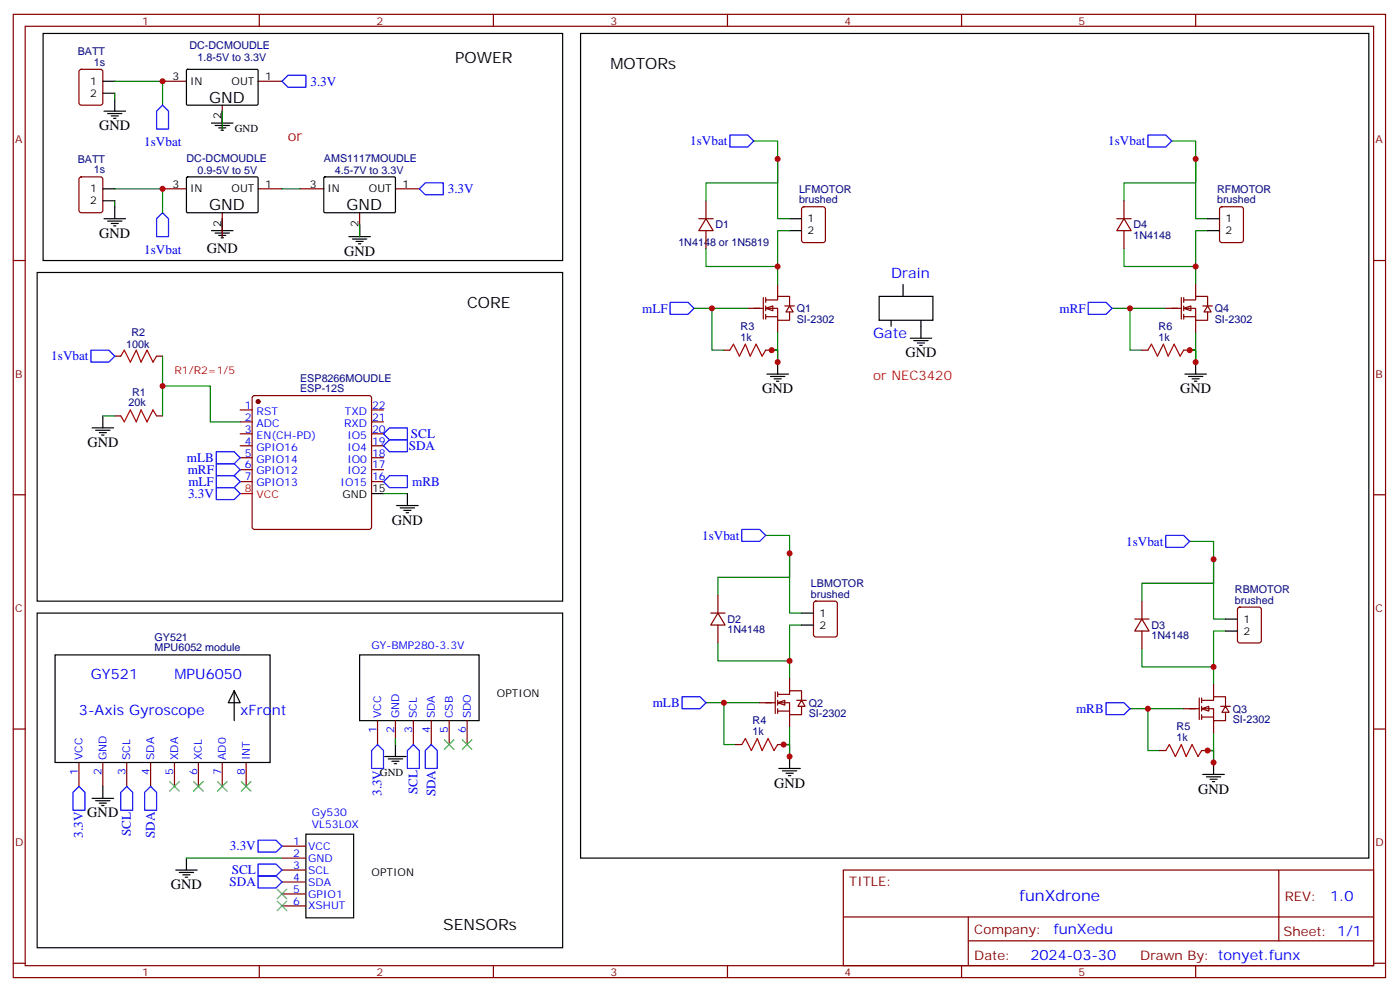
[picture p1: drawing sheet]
<svg xmlns="http://www.w3.org/2000/svg" width="414mm" height="293mm" viewBox="0 0 414 293" stroke-linecap="round" stroke-linejoin="round" font-family="sans-serif">
<g fill="none" stroke="#870000" stroke-width=".35">
<path d="M3.9 4.2h405.4v284.4h-405.4zM7.4 7.8h398.3v277.2h-398.3zM76.6 4.2v3.6M145.7 4.2v3.6M214.9 4.2v3.6M284 4.2v3.6M353.2 4.2v3.6M48 24h7.1M65.7 31v7.1M76.2 24h7.1M3.9 76.9h3.5M405.7 76.9h3.6"/>
<path d="M33.9 105.1h1.8M46.2 105.1h1.8M74.7 117l.5-.2h33.8l.5 .2 .2 .5v38.1l-.2 .5-.5 .2h-33.8l-.5-.3-.2-.4v-38.1zM33.9 122.8h1.8M46.2 122.8h1.8M70.9 121h3.6M70.9 124.5h3.6M70.9 128.1h3.6M70.9 131.6h3.6M70.9 135.1h3.6M70.9 138.6h3.6M109.7 121h3.6"/>
<path d="M109.7 124.5h3.6M109.7 128.1h3.6M109.7 131.6h3.6M109.7 135.1h3.6M109.7 138.6h3.6M3.9 146h3.5M70.9 142.2h3.6M109.7 142.2h3.6M405.7 146h3.6M3.9 215.2h3.5M405.7 215.2h3.6M23.3 225.1v7"/>
<path d="M30.4 225.1v7M37.4 225.1v7M44.5 225.1v7M51.5 225.1v7M58.6 225.1v7M65.7 225.1v7M72.7 225.1v7M249.1 256.8h156.6v28.2h-156.6zM377.7 256.8v20.9M249.1 270.7h156.5M286 277.7h119.6M286 270.7v14.1"/>
<path d="M3.9 284.3h3.5M76.6 285v3.6M145.7 285v3.6M214.9 285v3.6M284 285v3.6M353.2 285v3.6M405.7 284.3h3.6"/>
</g>
<circle cx="76.2" cy="118.5" r=".53" fill="#870000" stroke="#870000" stroke-width=".35"/>
<path d="M70.9 145.7h3.6" fill="none" stroke="#f00" stroke-width=".35"/>
<g fill="none" stroke="#000" stroke-width=".35">
<path d="M55.1 20.6l.3-.1h20.7l.1 .3v10.1l-.3 .1h-20.7l-.1-.3zM62.5 36.3h6.3M63.5 37h4.3M64.6 37.7h2.1M65.3 38.5h.7M65.7 32.8v3.5M27.2 126.3h6.3M28.3 127h4.2M29.3 127.7h2.1M30 128.4h.7M30.4 122.8v3.5M109.7 145.7h3.6"/>
<path d="M117.2 149.2h6.3M118.2 149.9h4.2M119.3 150.6h2.1M120 151.3h.7M120.3 145.7v3.5M16.3 193.3h63.5v31.8h-63.5zM69.2 203.9l1.7 3.5h-3.5zM69.2 203.9v8.8M27.2 235.7h6.3M28.3 236.4h4.2M29.3 237.1h2.1M30 237.8h.7"/>
<path d="M30.4 232.1v3.6"/>
</g>
<path d="M65.7 32.8v5.3M48 113.9h14.1v10.6h8.8M48 105.1v17.7M30.4 122.8h3.5M113.3 145.7h7" fill="none" stroke="#008700" stroke-width=".35"/>
<path d="M35.7 105.1l1-1.7 1.8 3.5 1.8-3.5 1.4 3.5 1.7-3.5 1.8 3.5 1-1.8M35.7 122.8l1 1.7 1.8-3.5 1.8 3.5 1.4-3.5 1.7 3.5 1.8-3.5 1 1.8" fill="none" stroke="#a10000" stroke-width=".35"/>
<path d="M83.3 24l1.8-1.8h5.2v3.6h-5.2zM26.8 103.4h5.3l1.8 1.7-1.8 1.8h-5.3zM63.9 133.3h5.3l1.7 1.8-1.7 1.8h-5.3zM63.9 136.9h5.3l1.7 1.7-1.7 1.8h-5.3zM113.3 128.1l1.7-1.8h5.3v3.5h-5.3zM113.3 131.6l1.7-1.8h5.3v3.5h-5.3zM63.9 140.4h5.3l1.7 1.8-1.7 1.7h-5.3zM63.9 143.9h5.3l1.7 1.8-1.7 1.8h-5.3zM115 140.4h5.3v3.5h-5.3l-1.7-1.7zM23.3 232.1l1.8 1.8v5.3h-3.5v-5.3zM37.4 232.1l1.8 1.8v5.3h-3.5v-5.3zM44.5 232.1l1.7 1.8v5.3h-3.5v-5.3z" fill="none" stroke="#00f" stroke-width=".35"/>
<path d="M50.1 230.7l2.9 2.8M53 230.7l-2.9 2.8M57.2 230.7l2.8 2.8M60 230.7l-2.8 2.8M64.2 230.7l2.9 2.8M67.1 230.7l-2.9 2.8M71.3 230.7l2.8 2.8M74.1 230.7l-2.8 2.8" fill="none" stroke="#3c3" stroke-width=".35"/>
<g fill="#fff" stroke="#870000" stroke-width=".35">
<path d="M226.2 91l2.1-.7v1.4z"/>
<path d="M233.2 90.3l1.1 1.8h-2.1z"/>
</g>
<g fill="none" stroke="#870000" stroke-width=".35">
<path d="M208.5 59.3v5.3M206.4 64.6h4.2M208.5 64.6l2.1 3.5h-4.2zM208.5 68.1v5.3M237 61.2l.5-.2h5.6l.6 .5 .1 9.4-.5 .7h-5.8l-.7-.4-.1-9.5zM220.9 91h4.6M225.5 87.8v6.4M226.2 88.5h3.5v-1h3.5v2.8M226.2 91h3.5v3.5h3.5v-2.4M226.2 93.5h3.5M226.2 87.8v1.5M226.2 90.3v1.4"/>
<path d="M226.2 92.8v1.4M229.7 84v3.5M229.7 94.5v3.6M231.8 90.3h2.8M213.8 103.4h1.8M226.2 103.4h1.7M212.1 175.7v5.3M240.5 177.7l.5-.3h5.6l.7 .5v9.4l-.4 .7h-5.9l-.7-.4v-9.4zM209.9 181h4.3M212.1 181l2.1 3.5h-4.3zM212.1 184.5v5.3M217.3 219.8h1.8"/>
<path d="M229.7 219.8h1.8"/>
</g>
<g fill="none" stroke="#000" stroke-width=".35">
<path d="M12.7 9.9h153.5v67h-153.5zM171.5 9.9h232.8v243.4h-232.8zM233.2 64.6h3.5M233.2 68.1h3.5M11 80.4h155.2v97h-155.2zM259.7 87.5h15.9v7h-15.9zM263.2 94.5v1.8M266.7 84v3.5M272 94.5v1.8M226.5 110.4h6.4M227.6 111.1h4.2M228.6 111.8h2.2"/>
<path d="M229.3 112.5h.7M229.7 106.9v3.5M11 181h155.2v98.8h-155.2zM236.7 181h3.6M236.7 184.5h3.6M230 226.8h6.4M231.1 227.5h4.2M232.2 228.2h2.1M232.9 229h.7M233.2 223.3v3.5"/>
</g>
<path d="M215.6 39.9h5.3l1.7 1.7-1.7 1.8h-5.3zM197.9 89.3h5.3l1.8 1.7-1.8 1.8h-5.3zM219.1 156.3h5.3l1.8 1.7-1.8 1.8h-5.3zM201.5 205.7h5.3l1.7 1.7-1.7 1.8h-5.3z" fill="none" stroke="#00f" stroke-width=".35"/>
<g fill="none" stroke="#008700" stroke-width=".35">
<path d="M222.6 41.6h7.1v23h3.5M229.7 46.9v7.1h-21.2v5.3M208.5 73.4v5.3h21.2M233.2 68.1h-3.5v15.9M205 91h15.9M210.3 91v12.4h3.5M229.7 98.1v5.3h-1.8h1.8v3.5M226.2 158h7v23h3.5M233.2 163.3v7.1h-21.1v5.3M212.1 189.8v5.3h21.1M236.7 184.5h-3.5v15.9M208.5 207.4h15.9"/>
<path d="M213.8 207.4v12.4h3.5M233.2 214.5v5.3h-1.7h1.7v3.5"/>
</g>
<path d="M215.6 103.4l1-1.8 1.8 3.5 1.8-3.5 1.4 3.5 1.7-3.5 1.8 3.5 1.1-1.7M219.1 219.8l1.1-1.8 1.7 3.5 1.8-3.5 1.4 3.5 1.8-3.5 1.7 3.5 1.1-1.7" fill="none" stroke="#a10000" stroke-width=".35"/>
<g fill="#fff" stroke="#870000" stroke-width=".35">
<path d="M229.7 207.4l2.1-.7v1.4z"/>
<path d="M236.7 206.7l1.1 1.8h-2.1z"/>
</g>
<g fill="none" stroke="#870000" stroke-width=".35">
<path d="M337.3 177.4v5.3M365.7 179.4l.5-.2h5.7l.6 .4 .1 9.5-.5 .6-5.9 .1-.6-.5-.1-9.4zM335.2 182.7h4.2M337.3 182.7l2.1 3.6h-4.2zM337.3 186.3v5.3M224.4 207.4h4.6M229 204.3v6.3M229.7 205h3.5v-1.1h3.5v2.8M229.7 207.4h3.5v3.6h3.5v-2.5M229.7 209.9h3.5M229.7 204.3v1.4M229.7 206.7v1.4"/>
<path d="M229.7 209.2v1.4M233.2 200.4v3.5M233.2 211v3.5M235.3 206.7h2.9M342.6 221.5h1.7M354.9 221.5h1.8"/>
</g>
<path d="M351.4 159.8h7.1v22.9h3.5M358.5 165.1v7.1h-21.2v5.2M337.3 191.6v5.2h21.2M362 186.3h-3.5v15.8M333.8 209.2h15.8M339.1 209.2v12.3h3.5M358.5 216.3v5.2h-1.8h1.8v3.6" fill="none" stroke="#008700" stroke-width=".35"/>
<path d="M344.3 158h5.3l1.8 1.8-1.8 1.8h-5.3zM326.7 207.4h5.3l1.8 1.8-1.8 1.8h-5.3z" fill="none" stroke="#00f" stroke-width=".35"/>
<path d="M362 182.7h3.5M362 186.3h3.5M355.3 228.6h6.3M356.3 229.3h4.3M357.4 230h2.1M358.1 230.7h.7M358.5 225.1v3.5" fill="none" stroke="#000" stroke-width=".35"/>
<path d="M344.3 221.5l1.1-1.7 1.8 3.5 1.7-3.5 1.4 3.5 1.8-3.5 1.8 3.5 1-1.8" fill="none" stroke="#a10000" stroke-width=".35"/>
<g fill="#fff" stroke="#870000" stroke-width=".35">
<path d="M354.9 209.2l2.1-.7v1.4z"/>
<path d="M362 208.5l1 1.8h-2.1z"/>
</g>
<g fill="none" stroke="#870000" stroke-width=".35">
<path d="M332 59.3v5.3M329.9 64.6h4.2M332 64.6l2.1 3.5h-4.2zM332 68.1v5.3M360.5 61.2l.4-.2h5.7l.6 .5 .1 9.4-.5 .7h-5.9l-.6-.4-.1-9.5zM337.3 103.4h1.8M349.6 103.4h1.8M349.6 209.2h4.6M354.2 206v6.4M354.9 206.7h3.6v-1h3.5v2.8M354.9 209.2h3.6v3.5h3.5v-2.4M354.9 211.7h3.6"/>
<path d="M354.9 206v1.4M354.9 208.5v1.4M354.9 211v1.4M358.5 202.1v3.6M358.5 212.7v3.6M360.6 208.5h2.8"/>
</g>
<path d="M346.1 41.6h7.1v23h3.5M353.2 46.9v7.1h-21.2v5.3M332 73.4v5.3h21.2M356.7 68.1h-3.5v15.9M328.5 91h15.8M333.8 91v12.4h3.5M353.2 98.1v5.3h-1.8h1.8v3.5" fill="none" stroke="#008700" stroke-width=".35"/>
<path d="M339.1 39.9h5.2l1.8 1.7-1.8 1.8h-5.2zM321.4 89.3h5.3l1.8 1.7-1.8 1.8h-5.3z" fill="none" stroke="#00f" stroke-width=".35"/>
<path d="M356.7 64.6h3.5M356.7 68.1h3.5M350 110.4h6.3M351 111.1h4.3M352.1 111.8h2.1M352.8 112.5h.7M353.2 106.9v3.5" fill="none" stroke="#000" stroke-width=".35"/>
<path d="M339.1 103.4l1-1.8 1.8 3.5 1.7-3.5 1.5 3.5 1.7-3.5 1.8 3.5 1-1.7" fill="none" stroke="#a10000" stroke-width=".35"/>
<g fill="#fff" stroke="#870000" stroke-width=".35">
<path d="M349.6 91l2.2-.7v1.4z"/>
<path d="M356.7 90.3l1.1 1.8h-2.2z"/>
</g>
<g fill="none" stroke="#870000" stroke-width=".35">
<path d="M23.6 20.7l.4-.2h5.7l.6 .4 .1 9.4-.5 .7h-5.9l-.6-.4-.1-9.4zM23.6 52.4l.4-.2h5.7l.6 .4 .1 9.5-.5 .6-5.9 .1-.6-.5-.1-9.4zM48 55.7h7.1M76.2 55.7h7.1M88.6 55.7h7M116.8 55.7h7.1M65.7 62.8v7M106.2 62.8v7M344.3 91h4.6M348.9 87.8v6.4M349.6 88.5h3.6v-1h3.5v2.8M349.6 91h3.6v3.5h3.5v-2.4"/>
<path d="M349.6 93.5h3.6M349.6 87.8v1.5M349.6 90.3v1.4M349.6 92.8v1.4M353.2 84v3.5M353.2 94.5v3.6M355.3 90.3h2.8M111.5 212.7v7.1M116.8 212.7v7.1M122.1 212.7v7.1M127.4 212.7v7.1M132.7 212.7v7.1"/>
<path d="M138 212.7v7.1M83.3 249.8h7M83.3 253.3h7M83.3 256.8h7M83.3 260.4h7M83.3 263.9h7M83.3 267.4h7"/>
</g>
<g fill="none" stroke="#000" stroke-width=".35">
<path d="M30.4 24h3.5M30.4 27.5h3.5M30.7 32.8h6.4M31.8 33.5h4.2M32.8 34.2h2.2M33.5 34.9h.8M33.9 29.3v3.5M30.4 55.7h3.5M30.4 59.3h3.5M55.1 52.4l.3-.2 20.7 .1 .1 .3v10l-.3 .2-20.7-.1-.1-.3zM95.7 52.4l.3-.2 20.6 .1 .2 .3-.1 10-.2 .2-20.7-.1-.2-.3zM30.7 64.6h6.4"/>
<path d="M31.8 65.3h4.2M32.8 66h2.2M33.5 66.7h.8M33.9 61v3.6M62.5 68.1h6.3M63.5 68.8h4.3M64.6 69.5h2.1M65.3 70.2h.7M65.7 64.6v3.5M103 69.8h6.4M104.1 70.6h4.2M105.2 71.3h2.1"/>
<path d="M105.9 72h.7M106.2 66.3v3.5M268.9 99.8h6.3M272 96.3v3.5M269.9 100.5h4.2M271 101.2h2.1M271.7 102h.7M106.2 193.3h35.3v19.4h-35.3zM116.8 219.8v3.5M113.6 223.3h6.4M114.7 224h4.2M115.7 224.7h2.2"/>
<path d="M116.5 225.4h.7M51.9 256.8h6.3M53 257.5h4.2M54 258.2h2.1M54.7 258.9h.7M55.1 253.3v3.5M90.3 246.2h14.2v24.7h-14.2z"/>
</g>
<path d="M33.9 24h14.1v7M33.9 27.5v1.8M33.9 55.7h14.1v7.1M33.9 59.3v1.7M83.3 55.7h5.3M65.7 64.6v5.2M106.2 66.3v3.5M116.8 218v1.8M55.1 253.3h28.2" fill="none" stroke="#008700" stroke-width=".35"/>
<path d="M46.2 32.8l1.8-1.8 1.8 1.8v5.3h-3.6zM125.6 54h5.3v3.5h-5.3l-1.7-1.8zM46.2 64.6l1.8-1.8 1.8 1.8v5.2h-3.6zM111.5 219.8l1.8 1.7v5.3h-3.6v-5.3zM122.1 219.8l1.8 1.7v5.3h-3.6v-5.3zM127.4 219.8l1.8 1.7v5.3h-3.6v-5.3zM76.2 248h5.3l1.8 1.8-1.8 1.7h-5.3zM76.2 255.1h5.3l1.8 1.7-1.8 1.8h-5.3zM76.2 258.6h5.3l1.8 1.8-1.8 1.7h-5.3z" fill="none" stroke="#00f" stroke-width=".35"/>
<path d="M131.3 218.4l2.8 2.8M134.1 218.4l-2.8 2.8M136.6 218.4l2.8 2.8M139.4 218.4l-2.8 2.8M81.9 262.5l2.8 2.8M81.9 266l2.8 2.8M84.7 262.5l-2.8 2.8M84.7 266l-2.8 2.8" fill="none" stroke="#3c3" stroke-width=".35"/>
<g fill="#c00">
<circle cx="48" cy="113.9" r=".88"/>
<circle cx="210.3" cy="91" r=".88"/>
<circle cx="229.7" cy="106.9" r=".88"/>
<circle cx="229.7" cy="78.7" r=".88"/>
<circle cx="229.7" cy="46.9" r=".88"/>
<circle cx="227.9" cy="103.4" r=".88"/>
<circle cx="231.5" cy="219.8" r=".88"/>
<circle cx="233.2" cy="163.3" r=".88"/>
<circle cx="233.2" cy="195.1" r=".88"/>
<circle cx="233.2" cy="223.3" r=".88"/>
<circle cx="213.8" cy="207.4" r=".88"/>
<circle cx="356.7" cy="221.5" r=".88"/>
<circle cx="358.5" cy="165.1" r=".88"/>
<circle cx="358.5" cy="196.8" r=".88"/>
<circle cx="358.5" cy="225.1" r=".88"/>
<circle cx="339.1" cy="209.2" r=".88"/>
<circle cx="351.4" cy="103.4" r=".88"/>
<circle cx="353.2" cy="46.9" r=".88"/>
<circle cx="353.2" cy="78.7" r=".88"/>
<circle cx="353.2" cy="106.9" r=".88"/>
<circle cx="333.8" cy="91" r=".88"/>
<circle cx="48" cy="24" r=".88"/>
<circle cx="48" cy="55.7" r=".88"/>
</g>
<g font-size="4.6">
<text x="134.4" y="18.7">POWER</text>
<text x="180.3" y="20.5">MOTORs</text>
<text x="61.8" y="30.3">GND</text>
<text x="61.8" y="62.1">GND</text>
<text x="102.3" y="62.1">GND</text>
<text x="138" y="91">CORE</text>
<text x="130.9" y="274.5">SENSORs</text>
</g>
<text font-size="4.6" fill="#00f" x="301.2" y="265.8">funXdrone</text>
<g font-size="4.2">
<text x="29.3" y="38.5">GND</text>
<text x="29.3" y="70.2">GND</text>
<text x="61.1" y="74.8">GND</text>
<text x="101.6" y="75.5">GND</text>
<text x="267.4" y="105.5">GND</text>
<text x="225.1" y="116.1">GND</text>
<text x="348.6" y="116.1">GND</text>
<text x="25.8" y="131.9">GND</text>
<text x="115.7" y="154.9">GND</text>
<text x="228.6" y="232.5">GND</text>
<text x="353.9" y="234.2">GND</text>
<text x="25.8" y="241.3">GND</text>
<text x="50.5" y="262.5">GND</text>
</g>
<text font-size="4.2" fill="#f00" x="85.1" y="41.6">or</text>
<g font-size="4.2" fill="#00f">
<text x="263.2" y="82.2">Drain</text>
<text x="257.9" y="99.8">Gate</text>
<text x="26.8" y="200.4">GY521</text>
<text x="51.5" y="200.4">MPU6050</text>
<text x="23.3" y="211">3-Axis Gyroscope</text>
<text x="70.9" y="211">xFront</text>
<text x="392.9" y="266.1">1.0</text>
<text x="311.3" y="275.6">funXedu</text>
<text x="304.3" y="283.4">2024-03-30</text>
</g>
<g font-size="3.9" fill="#00f">
<text x="91.7" y="25.3">3.3V</text>
<text x="42.6" y="43.1">1sVbat</text>
<text x="203.9" y="42.9">1sVbat</text>
<text x="327.4" y="42.9">1sVbat</text>
<text x="132.3" y="57">3.3V</text>
<text x="42.6" y="74.9">1sVbat</text>
<text x="189.7" y="92.3">mLF</text>
<text x="313" y="92.3">mRF</text>
<text x="15.2" y="106.4">1sVbat</text>
<text x="121.4" y="129.4">SCL</text>
<text x="55.2" y="136.4">mLB</text>
<text x="120.7" y="132.9">SDA</text>
<text x="55.5" y="139.9">mRF</text>
<text x="55.7" y="143.5">mLF</text>
<text x="121.8" y="143.4">mRB</text>
<text x="55.5" y="147">3.3V</text>
<text x="207.4" y="159.3">1sVbat</text>
<text x="332.7" y="161.1">1sVbat</text>
<text x="192.8" y="208.7">mLB</text>
<text x="317.9" y="210.5">mRB</text>
<text x="112.7" y="235" transform="rotate(-90 112.7 235)">3.3V</text>
<text x="123.3" y="234.4" transform="rotate(-90 123.3 234.4)">SCL</text>
<text x="128.6" y="235.1" transform="rotate(-90 128.6 235.1)">SDA</text>
<text x="24.5" y="247.3" transform="rotate(-90 24.5 247.3)">3.3V</text>
<text x="38.7" y="246.8" transform="rotate(-90 38.7 246.8)">SCL</text>
<text x="45.7" y="247.4" transform="rotate(-90 45.7 247.4)">SDA</text>
<text x="67.9" y="251">3.3V</text>
<text x="67.8" y="261.6">SDA</text>
<text x="68.5" y="258.1">SCL</text>
</g>
<text font-size="3.9" fill="#f00" x="257.9" y="112.2">or NEC3420</text>
<g font-size="3.9" fill="#800">
<text x="250.9" y="261.4">TITLE:</text>
<text x="379.5" y="266.1">REV:</text>
<text x="287.8" y="275.6">Company:</text>
<text x="379.1" y="276.2">Sheet: 1/1</text>
<text x="287.8" y="283.3">Date:</text>
<text x="336.8" y="283.4">Drawn By: tonyet.funx</text>
</g>
<g font-size="3.2" fill="#800">
<text x="42" y="7.2">1</text>
<text x="111.2" y="7.2">2</text>
<text x="180.3" y="7.2">3</text>
<text x="249.4" y="7.2">4</text>
<text x="318.6" y="7.2">5</text>
<text x="4.4" y="42.3">A</text>
<text x="406.3" y="42.3">A</text>
<text x="4.4" y="111.5">B</text>
<text x="406.3" y="111.5">B</text>
<text x="4.4" y="180.6">C</text>
<text x="406.3" y="180.6">C</text>
<text x="4.4" y="249.8">D</text>
<text x="406.3" y="249.8">D</text>
<text x="42" y="288">1</text>
<text x="111.2" y="288">2</text>
<text x="180.3" y="288">3</text>
<text x="249.4" y="288">4</text>
<text x="318.6" y="288">5</text>
</g>
<g font-size="3.2" fill="#000080">
<text x="23" y="16.2">BATT</text>
<text x="56" y="14.4">DC-DCMOUDLE</text>
<text x="58.4" y="17.9">1.8-5V to 3.3V</text>
<text x="27.7" y="19.4">1s</text>
<text x="23" y="48">BATT</text>
<text x="55.1" y="47.9">DC-DCMOUDLE</text>
<text x="95.7" y="47.9">AMS1117MOUDLE</text>
<text x="27.7" y="51.2">1s</text>
<text x="58.4" y="51.5">0.9-5V to 5V</text>
<text x="99" y="51.5">4.5-7V to 3.3V</text>
<text x="236" y="60">brushed</text>
<text x="236" y="56.9">LFMOTOR</text>
<text x="359.5" y="60">brushed</text>
<text x="359.5" y="56.9">RFMOTOR</text>
<text x="211.3" y="67.4">D1</text>
<text x="334.8" y="70.6">1N4148</text>
<text x="334.8" y="67.4">D4</text>
<text x="200.4" y="72.8">1N4148 or 1N5819</text>
<text x="235.3" y="95.3">SI-2302</text>
<text x="235.3" y="92.2">Q1</text>
<text x="358.8" y="95.3">SI-2302</text>
<text x="358.8" y="92.2">Q4</text>
<text x="38.9" y="99.1">R2</text>
<text x="218.8" y="100.5">1k</text>
<text x="218.8" y="97.4">R3</text>
<text x="342.2" y="100.5">1k</text>
<text x="342.2" y="97.4">R6</text>
<text x="37.2" y="102.7">100k</text>
<text x="88.7" y="112.6">ESP8266MOUDLE</text>
<text x="37.9" y="119.9">20k</text>
<text x="39" y="116.8">R1</text>
<text x="88.7" y="115.7">ESP-12S</text>
<text x="239.5" y="173.3">LBMOTOR</text>
<text x="239.5" y="176.4">brushed</text>
<text x="364.8" y="178.2">brushed</text>
<text x="364.8" y="175">RBMOTOR</text>
<text x="214.9" y="183.9">D2</text>
<text x="340.1" y="185.6">D3</text>
<text x="45.6" y="189.2">GY521</text>
<text x="214.9" y="187">1N4148</text>
<text x="340.1" y="188.7">1N4148</text>
<text x="45.6" y="192.3">MPU6052 module</text>
<text x="238.9" y="208.6">Q2</text>
<text x="222.3" y="213.8">R4</text>
<text x="238.9" y="211.7">SI-2302</text>
<text x="347.5" y="215.5">R5</text>
<text x="364.1" y="213.4">SI-2302</text>
<text x="364.1" y="210.4">Q3</text>
<text x="222.3" y="217">1k</text>
<text x="347.5" y="218.7">1k</text>
</g>
<g font-size="3.2">
<text x="50.9" y="23.6">3</text>
<text x="78.4" y="23.6">1</text>
<text x="26.6" y="25">1</text>
<text x="26.6" y="28.6">2</text>
<text x="56.1" y="25">IN</text>
<text x="68.4" y="25">OUT</text>
<text x="65.3" y="35.2" transform="rotate(-90 65.3 35.2)">2</text>
<text x="69.4" y="39.1">GND</text>
<text x="26.6" y="56.8">1</text>
<text x="50.9" y="55.4">3</text>
<text x="56.1" y="56.8">IN</text>
<text x="68.4" y="56.8">OUT</text>
<text x="78.4" y="55.4">1</text>
<text x="91.5" y="55.4">3</text>
<text x="96.7" y="56.8">IN</text>
<text x="109" y="56.8">OUT</text>
<text x="118.9" y="55.4">1</text>
<text x="26.6" y="60.3">2</text>
<text x="238.5" y="65.6">1</text>
<text x="362" y="65.6">1</text>
<text x="65.3" y="66.9" transform="rotate(-90 65.3 66.9)">2</text>
<text x="105.9" y="66.9" transform="rotate(-90 105.9 66.9)">2</text>
<text x="238.5" y="69.1">2</text>
<text x="362" y="69.1">2</text>
<text x="101.2" y="147.1">GND</text>
<text x="109.9" y="145.3">15</text>
<text x="242" y="182">1</text>
<text x="242" y="185.6">2</text>
<text x="367.3" y="183.8">1</text>
<text x="367.3" y="187.3">2</text>
<text x="146.8" y="205.7">OPTION</text>
<text x="112.2" y="229">GND</text>
<text x="109.7" y="258.6">OPTION</text>
</g>
<g font-size="3.2" fill="#f00">
<text x="51.5" y="110.4">R1/R2=1/5</text>
<text x="72.3" y="145.3">8</text>
<text x="75.8" y="147.1">VCC</text>
</g>
<g font-size="3.2" fill="#00f">
<text x="72.3" y="120.7">1</text>
<text x="72.3" y="124.2">2</text>
<text x="75.8" y="122.4">RST</text>
<text x="75.8" y="125.9">ADC</text>
<text x="101.6" y="125.9">RXD</text>
<text x="101.9" y="122.4">TXD</text>
<text x="109.9" y="124.2">21</text>
<text x="109.9" y="120.7">22</text>
<text x="72.3" y="127.7">3</text>
<text x="72.3" y="131.2">4</text>
<text x="75.8" y="129.5">EN(CH-PD)</text>
<text x="102.6" y="129.5">IO5</text>
<text x="109.9" y="131.2">19</text>
<text x="109.9" y="127.7">20</text>
<text x="72.3" y="134.8">5</text>
<text x="75.8" y="133">GPIO16</text>
<text x="75.8" y="136.5">GPIO14</text>
<text x="102.6" y="136.5">IO0</text>
<text x="102.6" y="133">IO4</text>
<text x="109.9" y="134.8">18</text>
<text x="72.3" y="138.3">6</text>
<text x="72.3" y="141.8">7</text>
<text x="75.8" y="140.1">GPIO12</text>
<text x="75.8" y="143.6">GPIO13</text>
<text x="100.6" y="143.6">IO15</text>
<text x="102.6" y="140.1">IO2</text>
<text x="109.9" y="141.8">16</text>
<text x="109.9" y="138.3">17</text>
<text x="109.7" y="191.6">GY-BMP280-3.3V</text>
<text x="112.6" y="212" transform="rotate(-90 112.6 212)">VCC</text>
<text x="117.9" y="212" transform="rotate(-90 117.9 212)">GND</text>
<text x="123.2" y="212" transform="rotate(-90 123.2 212)">SCL</text>
<text x="128.4" y="212" transform="rotate(-90 128.4 212)">SDA</text>
<text x="133.7" y="212" transform="rotate(-90 133.7 212)">CSB</text>
<text x="139" y="212" transform="rotate(-90 139 212)">SDO</text>
<text x="111.2" y="216.5" transform="rotate(-90 111.2 216.5)">1</text>
<text x="116.5" y="216.5" transform="rotate(-90 116.5 216.5)">2</text>
<text x="121.7" y="216.5" transform="rotate(-90 121.7 216.5)">3</text>
<text x="127" y="216.5" transform="rotate(-90 127 216.5)">4</text>
<text x="132.3" y="216.5" transform="rotate(-90 132.3 216.5)">5</text>
<text x="137.6" y="216.5" transform="rotate(-90 137.6 216.5)">6</text>
<text x="24.4" y="224.4" transform="rotate(-90 24.4 224.4)">VCC</text>
<text x="31.4" y="224.4" transform="rotate(-90 31.4 224.4)">GND</text>
<text x="38.5" y="224.4" transform="rotate(-90 38.5 224.4)">SCL</text>
<text x="45.5" y="224.4" transform="rotate(-90 45.5 224.4)">SDA</text>
<text x="52.6" y="224.4" transform="rotate(-90 52.6 224.4)">XDA</text>
<text x="59.7" y="224.4" transform="rotate(-90 59.7 224.4)">XCL</text>
<text x="66.7" y="224.4" transform="rotate(-90 66.7 224.4)">AD0</text>
<text x="73.8" y="224.4" transform="rotate(-90 73.8 224.4)">INT</text>
<text x="23" y="228.9" transform="rotate(-90 23 228.9)">1</text>
<text x="30" y="228.9" transform="rotate(-90 30 228.9)">2</text>
<text x="37.1" y="228.9" transform="rotate(-90 37.1 228.9)">3</text>
<text x="44.1" y="228.9" transform="rotate(-90 44.1 228.9)">4</text>
<text x="51.2" y="228.9" transform="rotate(-90 51.2 228.9)">5</text>
<text x="58.2" y="228.9" transform="rotate(-90 58.2 228.9)">6</text>
<text x="65.3" y="228.9" transform="rotate(-90 65.3 228.9)">7</text>
<text x="72.4" y="228.9" transform="rotate(-90 72.4 228.9)">8</text>
<text x="92.1" y="240.9">Gy530</text>
<text x="92.1" y="244.5">VL53L0X</text>
<text x="86.6" y="249.4">1</text>
<text x="91.1" y="250.8">VCC</text>
<text x="86.6" y="252.9">2</text>
<text x="86.6" y="256.5">3</text>
<text x="91.1" y="254.4">GND</text>
<text x="91.1" y="257.9">SCL</text>
<text x="86.6" y="260">4</text>
<text x="86.6" y="263.5">5</text>
<text x="91.1" y="261.4">SDA</text>
<text x="86.6" y="267.1">6</text>
<text x="91.1" y="264.9">GPIO1</text>
<text x="91.1" y="268.5">XSHUT</text>
</g>
</svg>
